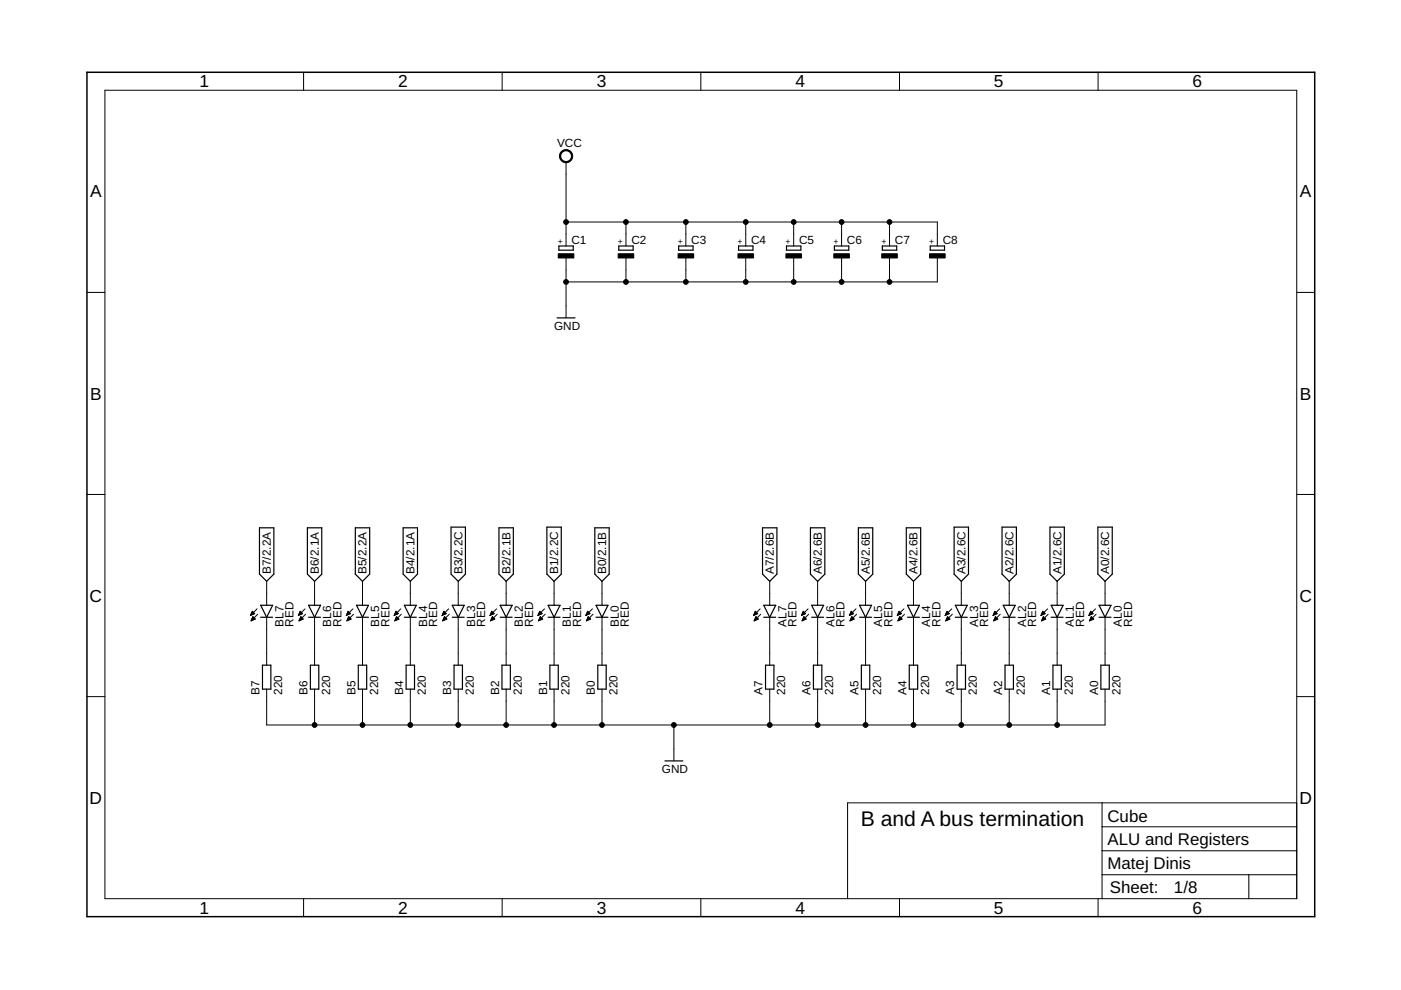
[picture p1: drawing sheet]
<svg xmlns="http://www.w3.org/2000/svg" width="297mm" height="210mm" viewBox="0 0 297 210" stroke-linecap="round" stroke-linejoin="round" font-family="sans-serif">
<g fill="none" stroke="#000" stroke-width=".25">
<path d="M118.5 52.2h3v.8h-3zM131.2 52.2h3v.8h-3zM143.9 52.2h3v.8h-3zM156.6 52.2h3v.8h-3zM166.8 52.2h3v.8h-3zM176.9 52.2h3.1v.8h-3.1zM187.1 52.2h3v.8h-3zM197.2 52.2h3.1v.8h-3.1zM118.1 67.4h3.8M55 111.9h3.1v9.8l-1.6 1.6-1.5-1.6zM65.2 111.9h3v9.8l-1.5 1.6-1.5-1.6zM75.3 111.9h3.1v9.8l-1.5 1.6-1.6-1.6z"/>
<path d="M85.5 111.9h3v9.8l-1.5 1.6-1.5-1.6zM95.6 111.8h3.1v9.9l-1.5 1.6-1.6-1.6zM105.8 111.9h3v9.8l-1.5 1.6-1.5-1.6zM116 111.8h3v9.9l-1.5 1.6-1.5-1.6zM126.1 111.9h3.1v9.8l-1.6 1.6-1.5-1.6zM161.7 111.9h3v9.8l-1.5 1.6-1.5-1.6zM171.8 111.9h3.1v9.8l-1.5 1.6-1.6-1.6zM182 111.9h3v9.8l-1.5 1.6-1.5-1.6zM192.2 111.9h3v9.8l-1.5 1.6-1.5-1.6zM202.3 111.8h3v9.9l-1.5 1.6-1.5-1.6zM212.4 111.8h3.1v9.9l-1.5 1.6-1.6-1.6zM222.6 111.8h3.1v9.9l-1.6 1.6-1.5-1.6z"/>
<path d="M232.8 111.8h3v9.9l-1.5 1.6-1.5-1.6zM55.3 130.9h2.5M55.3 128.3h2.5l-1.3 2.6zM65.4 130.9h2.6M65.4 128.3h2.6l-1.3 2.6zM75.6 130.9h2.5M75.6 128.3h2.5l-1.2 2.6zM85.7 130.9h2.6M85.7 128.3h2.6l-1.3 2.6zM95.9 130.9h2.5M95.9 128.3h2.5l-1.2 2.6zM106 130.9h2.6"/>
<path d="M106 128.3h2.6l-1.3 2.6zM116.2 130.9h2.5M116.2 128.3h2.5l-1.2 2.6zM126.4 128.3h2.5l-1.3 2.6zM126.4 130.9h2.5M161.9 130.9h2.6M161.9 128.3h2.6l-1.3 2.6zM172.1 130.9h2.5M172.1 128.3h2.5l-1.2 2.6zM182.2 130.9h2.6M182.2 128.3h2.6l-1.3 2.6zM192.4 130.9h2.5"/>
<path d="M192.4 128.3h2.5l-1.2 2.6zM202.5 130.9h2.6M202.5 128.3h2.6l-1.3 2.6zM212.7 130.9h2.5M212.7 128.3h2.5l-1.2 2.6zM222.9 130.9h2.5M222.9 128.3h2.5l-1.3 2.6zM233 130.9h2.6M233 128.3h2.6l-1.3 2.6zM55.6 141h1.8v5.1h-1.8zM65.8 141h1.8v5.1h-1.8zM76 141h1.7v5.1h-1.7z"/>
<path d="M86.1 141h1.8v5.1h-1.8zM96.3 141h1.7v5.1h-1.7zM106.4 141h1.8v5.1h-1.8zM116.6 141h1.8v5.1h-1.8zM126.7 141h1.8v5.1h-1.8zM162.3 141h1.8v5.1h-1.8zM172.5 141h1.7v5.1h-1.7zM182.6 141h1.8v5.1h-1.8zM192.8 141h1.8v5.1h-1.8zM202.9 141h1.8v5.1h-1.8zM213.1 141h1.8v5.1h-1.8zM223.2 141h1.8v5.1h-1.8z"/>
<path d="M233.4 141h1.8v5.1h-1.8zM141 161.3h3.8"/>
</g>
<g fill="none" stroke="#000" stroke-width=".21">
<path d="M22.2 19.1h252.7v171.4h-252.7zM64.4 15.3v3.8M106.5 15.3v3.8M148.6 15.3v3.8M190.7 15.3v3.8M232.8 15.3v3.8M120 34.4v17.8M120 54.7v12.7M120 47.1h78.7v5.1M132.7 47.1v5.1M132.7 54.7v5.1M145.4 47.1v5.1"/>
<path d="M145.4 54.7v5.1M158.1 47.1v5.1M158.1 54.7v5.1M168.3 47.1v5.1M168.3 54.7v5.1M178.4 47.1v5.1M178.4 54.7v5.1M188.6 47.1v5.1M188.6 54.7v5.1M198.7 54.7v5.1h-78.7M18.4 62h3.8M274.9 62h3.8"/>
<path d="M18.4 104.8h3.8M274.9 104.8h3.8M53.1 130.4h.1M53.2 130.3h.3M53.2 130.2h.6M53.3 130.1h.7M53.3 131.5h.2M53.3 129.9h.5M53.3 131.4h.5M53.4 129.8h.3M53.4 131.3h.7M53.4 131.1h.6"/>
<path d="M53.4 129.7h.2M53.5 131h.4M53.5 129.6l.5 .5-.9 .4zM53.5 130.9h.3M53.6 130.8h.1M53.6 130.7l-.4 .9M53.6 130.7l.5 .6-.9 .3M54.5 129.1l-1.4 1.4M54.6 130.2l-1.4 1.4M56.5 123.3v5M56.5 130.9v10.1M63.3 130.4h.1"/>
<path d="M63.3 130.3h.4M63.4 130.2h.6M63.4 130.1h.7M63.4 131.5h.3M63.5 131.4h.4M63.5 129.9h.5M63.5 129.8h.4M63.5 131.3h.7M63.6 129.7h.2M63.6 131.1h.6M63.6 131h.5M63.6 129.6l.6 .5-.9 .4z"/>
<path d="M63.7 130.9h.2M63.8 130.8h.1M63.8 130.7l-.4 .9M63.8 130.7l.5 .6-.9 .3M64.7 129.1l-1.4 1.4M64.8 130.2l-1.4 1.4M66.7 123.3v5M66.7 130.9v10.1M73.4 130.4h.2M73.5 130.3h.3M73.6 130.2h.5M73.6 130.1h.7"/>
<path d="M73.6 131.5h.2M73.6 131.4h.5M73.7 129.9h.4M73.7 129.8h.3M73.7 131.3h.7M73.7 129.7h.2M73.7 131.1h.6M73.8 131h.4M73.8 129.6l.5 .5-.9 .4zM73.9 130.9h.2M73.9 130.8h.1M73.9 130.7l.5 .6-.8 .3z"/>
<path d="M74.8 129.1l-1.4 1.4M75 130.2l-1.4 1.4M76.9 123.3v5M76.9 130.9v10.1M83.6 130.4h.1M83.7 130.3h.3M83.7 130.2h.6M83.8 130.1h.6M83.8 131.5h.2M83.8 129.9h.5M83.8 131.4h.5M83.9 129.8h.3"/>
<path d="M83.9 131.3h.6M83.9 129.7h.2M83.9 131.1h.6M83.9 129.6l.6 .5-.9 .4zM84 131h.4M84 130.9h.2M84.1 130.8h.1M84.1 130.7l-.4 .9M84.1 130.7l.5 .6-.9 .3M85 129.1l-1.4 1.4M85.1 130.2l-1.4 1.4M87 123.3v5"/>
<path d="M87 130.9v10.1M93.8 130.4h.1M93.8 130.3h.3M93.9 130.2h.5M93.9 130.1h.7M93.9 131.5h.2M94 129.9h.5M94 131.4h.4M94 129.8h.3M94 131.3h.7M94.1 129.7h.1M94.1 131.1h.6"/>
<path d="M94.1 129.6l.5 .5-.9 .4zM94.1 131h.4M94.2 130.9h.2M94.2 130.8h.1M94.2 130.7l.5 .6-.8 .3zM95.1 129.1l-1.4 1.4M95.2 130.2l-1.3 1.4M97.2 123.3v5M97.2 130.9v10.1M103.9 130.4h.1M104 130.3h.3M104 130.2h.6"/>
<path d="M104.1 130.1h.6M104.1 131.5h.2M104.1 129.9h.5M104.1 131.4h.5M104.2 129.8h.3M104.2 131.3h.7M104.2 129.7h.2M104.2 131.1h.6M104.3 131h.4M104.3 129.6l.5 .5-.9 .4zM104.3 130.9h.3M104.4 130.8h.1"/>
<path d="M104.4 130.7l.5 .6-.9 .3zM105.3 129.1l-1.4 1.4M105.4 130.2l-1.4 1.4M107.3 123.3v5M107.3 130.9v10.1M114.1 130.4h.1M114.1 130.3h.4M114.2 130.2h.5M114.2 130.1h.7M114.2 131.5h.2M114.3 129.9h.5M114.3 131.4h.4"/>
<path d="M114.3 131.3h.7M114.3 129.8h.4M114.4 129.7h.1M114.4 131.1h.6M114.4 131h.5M114.4 129.6l.5 .5-.9 .4zM114.5 130.9h.2M114.5 130.8h.1M114.6 130.7l-.4 .9M114.6 130.7l.5 .6-.9 .3M115.4 129.1l-1.4 1.4M115.6 130.2l-1.4 1.4"/>
<path d="M117.5 123.3v5M117.5 130.9v10.1M124.2 130.4h.2M124.3 130.3h.3M124.3 130.2h.6M124.4 131.5h.2M124.4 130.1h.7M124.4 129.9h.5M124.4 131.4h.5M124.5 131.3h.7M124.5 129.8h.3M124.5 129.7h.2"/>
<path d="M124.5 131.1h.6M124.6 129.6l.5 .5-.9 .4zM124.6 131h.4M124.7 130.9h.2M124.7 130.8h.1M124.7 130.7l.5 .6-.9 .3zM125.6 129.1l-1.4 1.4M125.7 130.2l-1.4 1.4M127.6 123.3v5M127.6 130.9v10.1M159.8 130.4h.1M159.8 130.3h.4"/>
<path d="M159.9 130.2h.6M159.9 130.1h.7M159.9 131.5h.3M160 129.9h.5M160 131.4h.4M160 129.8h.4M160 131.3h.7M160.1 129.7h.2M160.1 131.1h.6M160.1 131h.4M160.1 129.6l.6 .5-.9 .4zM160.2 130.9h.2"/>
<path d="M160.3 130.8h.1M160.3 130.7l.5 .6-.9 .3zM161.2 129.1l-1.4 1.4M161.3 130.2l-1.4 1.4M163.2 123.3v5M163.2 130.9v10.1M169.9 130.4h.2M170 130.3h.3M170.1 130.2h.5M170.1 130.1h.7M170.1 131.5h.2M170.2 129.9h.4"/>
<path d="M170.2 131.4h.4M170.2 129.8h.3M170.2 131.3h.7M170.2 131.1h.6M170.3 129.7h.1M170.3 131h.4M170.3 129.6l.5 .5-.9 .4zM170.3 130.9h.3M170.4 130.8h.1M170.4 130.7l-.3 .9M170.4 130.7l.5 .6-.8 .3M171.3 129.1l-1.4 1.4"/>
<path d="M171.4 130.2l-1.3 1.4M173.4 123.3v5M173.4 130.9v10.1M180.1 130.4h.1M180.1 130.3h.4M180.2 130.2h.6M180.3 130.1h.6M180.3 131.5h.2M180.3 131.4h.5M180.3 129.9h.5M180.4 129.8h.3M180.4 131.3h.6"/>
<path d="M180.4 131.1h.6M180.4 129.7h.2M180.5 131h.4M180.5 129.6l.5 .5-.9 .4zM180.5 130.9h.3M180.6 130.8h.1M180.6 130.7l-.4 .9M180.6 130.7l.5 .6-.9 .3M181.5 129.1l-1.4 1.4M181.6 130.2l-1.4 1.4M183.5 123.3v5M183.5 130.9v10.1"/>
<path d="M190.3 130.4h.1M190.3 130.3h.4M190.4 130.2h.5M190.4 130.1h.7M190.4 131.5h.2M190.5 131.4h.4M190.5 129.9h.5M190.5 129.8h.3M190.5 131.3h.7M190.6 129.7h.1M190.6 131.1h.6M190.6 131h.4"/>
<path d="M190.6 129.6l.5 .5-.9 .4zM190.7 130.9h.2M190.7 130.8h.1M190.8 130.7l.5 .6-.9 .3zM191.6 129.1l-1.4 1.4M191.8 130.2l-1.4 1.4M193.7 123.3v5M193.7 130.9v10.1M200.4 130.4h.1M200.5 130.3h.3M200.5 130.2h.6M200.6 130.1h.7"/>
<path d="M200.6 131.5h.2M200.6 129.9h.5M200.6 131.4h.5M200.7 129.8h.3M200.7 131.3h.7M200.7 129.7h.2M200.7 131.1h.6M200.8 129.6l.5 .5-.9 .4zM200.8 131h.4M200.8 130.9h.3M200.9 130.8h.1M200.9 130.7l-.4 .9"/>
<path d="M200.9 130.7l.5 .6-.9 .3M201.8 129.1l-1.4 1.4M201.9 130.2l-1.4 1.4M203.8 123.3v5M203.8 130.9v10.1M210.6 130.4h.1M210.6 130.3h.4M210.7 130.2h.6M210.7 130.1h.7M210.7 131.5h.2M210.8 129.9h.5M210.8 131.4h.4"/>
<path d="M210.8 129.8h.4M210.8 131.3h.7M210.9 129.7h.1M210.9 131.1h.6M210.9 129.6l.5 .5-.9 .4zM210.9 131h.4M211 130.9h.2M211 130.8h.1M211.1 130.7l.5 .6-.9 .3zM211.9 129.1l-1.4 1.4M212.1 130.2l-1.4 1.4M214 123.3v5"/>
<path d="M214 130.9v10.1M220.7 130.4h.2M220.8 130.3h.3M220.8 130.2h.6M220.9 130.1h.7M220.9 131.5h.2M220.9 129.9h.5M220.9 131.4h.5M221 129.8h.3M221 131.3h.7M221 129.7h.2M221 131.1h.6"/>
<path d="M221.1 131h.4M221.1 129.6l.5 .5-.9 .4zM221.1 130.9h.3M221.2 130.8h.1M221.2 130.7l-.4 .9M221.2 130.7l.5 .6-.9 .3M222.1 129.1l-1.4 1.4M222.2 130.2l-1.4 1.4M224.1 123.3v5M224.1 130.9v10.1M230.9 130.4h.1M230.9 130.3h.4"/>
<path d="M231 130.2h.6M231.1 130.1h.6M231.1 131.5h.2M231.1 129.9h.5M231.1 131.4h.4M231.1 131.3h.7M231.2 129.8h.3M231.2 129.7h.2M231.2 131.1h.6M231.2 131h.5M231.2 129.6l.6 .5-.9 .4zM231.3 130.9h.2"/>
<path d="M231.4 130.8h.1M231.4 130.7l-.4 .9M231.4 130.7l.5 .6-.9 .3M232.3 129.1l-1.4 1.4M232.4 130.2l-1.4 1.4M234.3 123.3v5M234.3 130.9v10.1M18.4 147.7h3.8M56.5 146.1v7.6h177.8v-7.6M66.7 146.1v7.6M76.9 146.1v7.6M87 146.1v7.6"/>
<path d="M97.2 146.1v7.6M107.3 146.1v7.6M117.5 146.1v7.6M127.6 146.1v7.6M142.9 153.7v7.6M163.2 146.1v7.6M173.4 146.1v7.6M183.5 146.1v7.6M193.7 146.1v7.6M203.8 146.1v7.6M214 146.1v7.6M224.1 146.1v7.6"/>
<path d="M274.9 147.7h3.8M233.7 170.2v20.3M233.7 175.3h41.2M274.9 170.2h-95.2v20.3M64.4 190.5v3.9M106.5 190.5v3.9M148.6 190.5v3.9M190.7 190.5v3.9M232.8 190.5v3.9M233.7 185.5h41.2M233.7 180.4h41.2M264.8 185.5v5"/>
</g>
<path d="M18.4 15.3h260.3v179.1h-260.3z" fill="none" stroke="#000" stroke-width=".32"/>
<g fill="#000" stroke="#000" stroke-width=".21">
<path d="M119 32.2a1.4 1.4 0 0 1 2.2 .2 1.4 1.4 0 0 1-.8 2.1 1.4 1.4 0 0 1-1.8-1.4h.3a1.15 1.15 0 0 1 1.6-1.1 1.15 1.15 0 0 1 .3 1.9 1.15 1.15 0 0 1-1.9-.5v-.3h-.3z" fill-rule="evenodd"/>
<circle cx="120" cy="47.1" r=".51"/>
<circle cx="120" cy="59.8" r=".51"/>
<circle cx="132.7" cy="59.8" r=".51"/>
<circle cx="132.7" cy="47.1" r=".51"/>
<circle cx="145.4" cy="47.1" r=".51"/>
<circle cx="145.4" cy="59.8" r=".51"/>
<circle cx="158.1" cy="59.8" r=".51"/>
<circle cx="158.1" cy="47.1" r=".51"/>
<circle cx="168.3" cy="47.1" r=".51"/>
<circle cx="168.3" cy="59.8" r=".51"/>
<circle cx="178.4" cy="59.8" r=".51"/>
<circle cx="178.4" cy="47.1" r=".51"/>
<circle cx="188.6" cy="59.8" r=".51"/>
<circle cx="188.6" cy="47.1" r=".51"/>
<circle cx="66.7" cy="153.7" r=".51"/>
<circle cx="76.9" cy="153.7" r=".51"/>
<circle cx="87" cy="153.7" r=".51"/>
<circle cx="97.2" cy="153.7" r=".51"/>
<circle cx="107.3" cy="153.7" r=".51"/>
<circle cx="117.5" cy="153.7" r=".51"/>
<circle cx="127.6" cy="153.7" r=".51"/>
<circle cx="142.9" cy="153.7" r=".51"/>
<circle cx="163.2" cy="153.7" r=".51"/>
<circle cx="173.4" cy="153.7" r=".51"/>
<circle cx="183.5" cy="153.7" r=".51"/>
<circle cx="193.7" cy="153.7" r=".51"/>
<circle cx="203.8" cy="153.7" r=".51"/>
<circle cx="214" cy="153.7" r=".51"/>
<circle cx="224.1" cy="153.7" r=".51"/>
</g>
<path d="M118.4 53.8h3.3v.9h-3.3zM131.1 53.8h3.3v.9h-3.3zM143.8 53.8h3.3v.9h-3.3zM156.5 53.8h3.3v.9h-3.3zM166.6 53.8h3.3v.9h-3.3zM176.8 53.8h3.3v.9h-3.3zM186.9 53.8h3.3v.9h-3.3zM197.1 53.8h3.3v.9h-3.3z" fill="#000" stroke="#000" stroke-width=".21"/>
<text font-size="4.5" x="182.5" y="175.1">B and A bus termination</text>
<g font-size="3.7">
<text x="42.3" y="18.5">1</text>
<text x="84.4" y="18.5">2</text>
<text x="126.5" y="18.5">3</text>
<text x="168.6" y="18.5">4</text>
<text x="210.7" y="18.5">5</text>
<text x="252.9" y="18.5">6</text>
<text x="19.1" y="41.9">A</text>
<text x="275.6" y="41.9">A</text>
<text x="19.1" y="84.7">B</text>
<text x="275.6" y="84.7">B</text>
<text x="19" y="127.6">C</text>
<text x="275.5" y="127.6">C</text>
<text x="19" y="170.4">D</text>
<text x="275.5" y="170.4">D</text>
<text x="42.3" y="193.7">1</text>
<text x="84.4" y="193.7">2</text>
<text x="126.5" y="193.7">3</text>
<text x="168.6" y="193.7">4</text>
<text x="210.7" y="193.7">5</text>
<text x="252.9" y="193.7">6</text>
</g>
<g font-size="3.6">
<text x="234.8" y="174.3">Cube</text>
<text x="234.8" y="179.1">ALU and Registers</text>
<text x="234.8" y="184.2">Matej Dinis</text>
<text x="235.3" y="189.4">Sheet:</text>
<text x="248.9" y="189.3">1/8</text>
</g>
<g font-size="2.5">
<text x="118.1" y="31.2">VCC</text>
<text x="121.2" y="51.7">C1</text>
<text x="133.9" y="51.7">C2</text>
<text x="146.6" y="51.7">C3</text>
<text x="159.3" y="51.7">C4</text>
<text x="169.4" y="51.7">C5</text>
<text x="179.6" y="51.7">C6</text>
<text x="189.7" y="51.7">C7</text>
<text x="199.9" y="51.7">C8</text>
<text x="117.5" y="69.9">GND</text>
<text x="57.4" y="121.7" transform="rotate(-90 57.4 121.7)">B7/2.2A</text>
<text x="67.6" y="121.7" transform="rotate(-90 67.6 121.7)">B6/2.1A</text>
<text x="77.7" y="121.7" transform="rotate(-90 77.7 121.7)">B5/2.2A</text>
<text x="87.9" y="121.7" transform="rotate(-90 87.9 121.7)">B4/2.1A</text>
<text x="98.1" y="121.7" transform="rotate(-90 98.1 121.7)">B3/2.2C</text>
<text x="108.2" y="121.7" transform="rotate(-90 108.2 121.7)">B2/2.1B</text>
<text x="118.4" y="121.7" transform="rotate(-90 118.4 121.7)">B1/2.2C</text>
<text x="128.5" y="121.7" transform="rotate(-90 128.5 121.7)">B0/2.1B</text>
<text x="164.1" y="121.7" transform="rotate(-90 164.1 121.7)">A7/2.6B</text>
<text x="174.2" y="121.7" transform="rotate(-90 174.2 121.7)">A6/2.6B</text>
<text x="184.4" y="121.7" transform="rotate(-90 184.4 121.7)">A5/2.6B</text>
<text x="194.6" y="121.7" transform="rotate(-90 194.6 121.7)">A4/2.6B</text>
<text x="204.7" y="121.7" transform="rotate(-90 204.7 121.7)">A3/2.6C</text>
<text x="214.9" y="121.7" transform="rotate(-90 214.9 121.7)">A2/2.6C</text>
<text x="225" y="121.7" transform="rotate(-90 225 121.7)">A1/2.6C</text>
<text x="235.2" y="121.7" transform="rotate(-90 235.2 121.7)">A0/2.6C</text>
<text x="60.1" y="132.9" transform="rotate(-90 60.1 132.9)">BL7</text>
<text x="62.2" y="132.9" transform="rotate(-90 62.2 132.9)">RED</text>
<text x="70.2" y="132.9" transform="rotate(-90 70.2 132.9)">BL6</text>
<text x="72.4" y="132.9" transform="rotate(-90 72.4 132.9)">RED</text>
<text x="80.4" y="132.9" transform="rotate(-90 80.4 132.9)">BL5</text>
<text x="82.6" y="132.9" transform="rotate(-90 82.6 132.9)">RED</text>
<text x="90.6" y="132.9" transform="rotate(-90 90.6 132.9)">BL4</text>
<text x="92.7" y="132.9" transform="rotate(-90 92.7 132.9)">RED</text>
<text x="100.7" y="132.9" transform="rotate(-90 100.7 132.9)">BL3</text>
<text x="102.9" y="132.9" transform="rotate(-90 102.9 132.9)">RED</text>
<text x="110.9" y="132.9" transform="rotate(-90 110.9 132.9)">BL2</text>
<text x="113" y="132.9" transform="rotate(-90 113 132.9)">RED</text>
<text x="121" y="132.9" transform="rotate(-90 121 132.9)">BL1</text>
<text x="123.2" y="132.9" transform="rotate(-90 123.2 132.9)">RED</text>
<text x="131.2" y="132.9" transform="rotate(-90 131.2 132.9)">BL0</text>
<text x="133.4" y="132.9" transform="rotate(-90 133.4 132.9)">RED</text>
<text x="166.7" y="132.9" transform="rotate(-90 166.7 132.9)">AL7</text>
<text x="168.9" y="132.9" transform="rotate(-90 168.9 132.9)">RED</text>
<text x="176.9" y="132.9" transform="rotate(-90 176.9 132.9)">AL6</text>
<text x="179.1" y="132.9" transform="rotate(-90 179.1 132.9)">RED</text>
<text x="187.1" y="132.9" transform="rotate(-90 187.1 132.9)">AL5</text>
<text x="189.2" y="132.9" transform="rotate(-90 189.2 132.9)">RED</text>
<text x="197.2" y="132.9" transform="rotate(-90 197.2 132.9)">AL4</text>
<text x="199.4" y="132.9" transform="rotate(-90 199.4 132.9)">RED</text>
<text x="207.4" y="132.9" transform="rotate(-90 207.4 132.9)">AL3</text>
<text x="209.5" y="132.9" transform="rotate(-90 209.5 132.9)">RED</text>
<text x="217.5" y="132.9" transform="rotate(-90 217.5 132.9)">AL2</text>
<text x="219.7" y="132.9" transform="rotate(-90 219.7 132.9)">RED</text>
<text x="227.7" y="132.9" transform="rotate(-90 227.7 132.9)">AL1</text>
<text x="229.9" y="132.9" transform="rotate(-90 229.9 132.9)">RED</text>
<text x="237.9" y="132.9" transform="rotate(-90 237.9 132.9)">AL0</text>
<text x="240" y="132.9" transform="rotate(-90 240 132.9)">RED</text>
<text x="55" y="147.4" transform="rotate(-90 55 147.4)">B7</text>
<text x="59.8" y="147.4" transform="rotate(-90 59.8 147.4)">220</text>
<text x="65.2" y="147.4" transform="rotate(-90 65.2 147.4)">B6</text>
<text x="70" y="147.4" transform="rotate(-90 70 147.4)">220</text>
<text x="75.3" y="147.4" transform="rotate(-90 75.3 147.4)">B5</text>
<text x="80.1" y="147.4" transform="rotate(-90 80.1 147.4)">220</text>
<text x="85.5" y="147.4" transform="rotate(-90 85.5 147.4)">B4</text>
<text x="90.3" y="147.4" transform="rotate(-90 90.3 147.4)">220</text>
<text x="95.7" y="147.4" transform="rotate(-90 95.7 147.4)">B3</text>
<text x="100.5" y="147.4" transform="rotate(-90 100.5 147.4)">220</text>
<text x="105.8" y="147.4" transform="rotate(-90 105.8 147.4)">B2</text>
<text x="110.6" y="147.4" transform="rotate(-90 110.6 147.4)">220</text>
<text x="116" y="147.4" transform="rotate(-90 116 147.4)">B1</text>
<text x="120.8" y="147.4" transform="rotate(-90 120.8 147.4)">220</text>
<text x="126.1" y="147.4" transform="rotate(-90 126.1 147.4)">B0</text>
<text x="130.9" y="147.4" transform="rotate(-90 130.9 147.4)">220</text>
<text x="161.7" y="147.4" transform="rotate(-90 161.7 147.4)">A7</text>
<text x="166.5" y="147.4" transform="rotate(-90 166.5 147.4)">220</text>
<text x="171.9" y="147.4" transform="rotate(-90 171.9 147.4)">A6</text>
<text x="176.7" y="147.4" transform="rotate(-90 176.7 147.4)">220</text>
<text x="182" y="147.4" transform="rotate(-90 182 147.4)">A5</text>
<text x="186.8" y="147.4" transform="rotate(-90 186.8 147.4)">220</text>
<text x="192.2" y="147.4" transform="rotate(-90 192.2 147.4)">A4</text>
<text x="197" y="147.4" transform="rotate(-90 197 147.4)">220</text>
<text x="202.3" y="147.4" transform="rotate(-90 202.3 147.4)">A3</text>
<text x="207.1" y="147.4" transform="rotate(-90 207.1 147.4)">220</text>
<text x="212.5" y="147.4" transform="rotate(-90 212.5 147.4)">A2</text>
<text x="217.3" y="147.4" transform="rotate(-90 217.3 147.4)">220</text>
<text x="222.6" y="147.4" transform="rotate(-90 222.6 147.4)">A1</text>
<text x="227.4" y="147.4" transform="rotate(-90 227.4 147.4)">220</text>
<text x="232.8" y="147.4" transform="rotate(-90 232.8 147.4)">A0</text>
<text x="237.6" y="147.4" transform="rotate(-90 237.6 147.4)">220</text>
<text x="140.3" y="163.9">GND</text>
</g>
<g font-size="1.8">
<text x="119.4" y="51.7" transform="rotate(-90 119.4 51.7)">+</text>
<text x="132.1" y="51.7" transform="rotate(-90 132.1 51.7)">+</text>
<text x="144.8" y="51.7" transform="rotate(-90 144.8 51.7)">+</text>
<text x="157.5" y="51.7" transform="rotate(-90 157.5 51.7)">+</text>
<text x="167.7" y="51.7" transform="rotate(-90 167.7 51.7)">+</text>
<text x="177.8" y="51.7" transform="rotate(-90 177.8 51.7)">+</text>
<text x="188" y="51.7" transform="rotate(-90 188 51.7)">+</text>
<text x="198.2" y="51.7" transform="rotate(-90 198.2 51.7)">+</text>
</g>
</svg>
